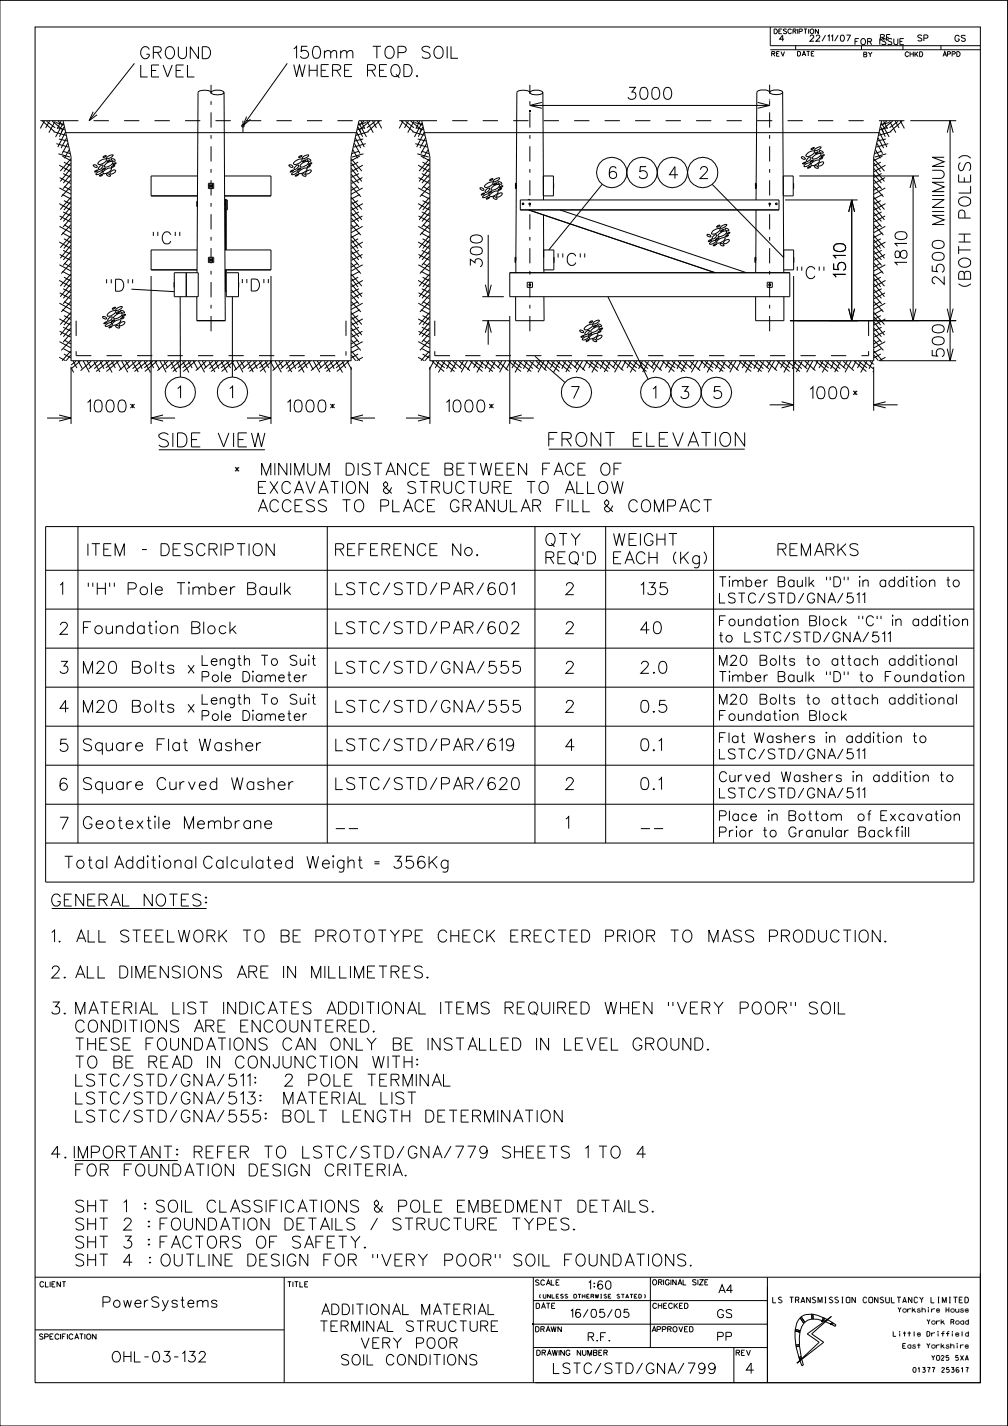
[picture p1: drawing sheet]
<svg xmlns="http://www.w3.org/2000/svg" width="210mm" height="297mm" viewBox="0 0 210 297" stroke-linecap="round" stroke-linejoin="round" font-family="sans-serif">
<g fill="none" stroke="#000" stroke-width=".21">
<path d="M0 .1h209.9v296.9h-209.9zM7.3 5.6h196.9v282.4h-196.9zM28 13.2l-9.4 11.9M44 19.3a2.2 2.2 0 0 0-2.7 0l-.3 37.5M44 19.1a2.42 2.42 0 0 1 2.7 .2 2.26 2.26 0 0 1-2.7 .1zM46.7 19.3l.2 40.2M59.8 13.2l-9.2 13M110.4 19.3a2.2 2.2 0 0 0-2.7 0l-.2 35M110.4 19.1a2.42 2.42 0 0 1 2.7 .2 2.26 2.26 0 0 1-2.7 .1zM113.1 19.3l.1 22.3M160.3 19.2a2.14 2.14 0 0 0-2.6 0l-.2 22.4M160.4 19.1a2.63 2.63 0 0 1 2.6 0l.1 .1a1.77 1.77 0 0 1-2.2 .4l-.5-.2z"/>
<path d="M160.5 10.4h43.7M160.5 5.6v3.9h43.7M163.1 19.2l.2 34.4-14.9-15.2M165.8 9.5v.9M179.5 9.5v.9M188.1 9.5v.9M196 9.5v.9M8.4 25.1h4.7l1.7 7.6v42.4h58.3v-42.4l1.7-7.6h4.7M8.8 25.2l2.6 2.2M9.3 25.2l-.9 1.5M9.7 25.3l1.8 1.3M10.3 25.2l-.8 1.5"/>
<path d="M10.9 25.2l2.2 1.9M11.1 27.4l2.6 .8M11.5 25.2l-1.3 2.4M11.6 25.5l1.7 .5M11.8 29.9l2.5 .7M11.9 26.6l1.6 .4M12.1 25.2l1 .9M12.2 32l2.4 .7M12.3 28.9l1.7 .5M12.3 34.4l2.5 1.4M12.4 39.1l2.4 1.4M12.4 37l2.3 1.2"/>
<path d="M12.7 25.2l-.8 1.6M13 32.5l1.8 1M13.1 31.5l1.5 .5M13.1 26.8l-.3 .7M13.1 36.1l1.7 .8M13.2 25.6l-1.6 2.9M13.3 26.4l-.9 2.1M13.3 33.8l1.5 .7M13.4 38.8l1.4 .9M13.6 27.5l-1.6 3.1M13.7 27.6h60.5M13.9 28.7l-1.2 2.2"/>
<path d="M14.1 29.8l-1.2 2.2M14.4 31.2l-1 1.8M14.7 34l-1.4 1.8M14.8 33.1l-2.2 2.5M14.8 35.1l-2.2 2.7M14.8 36.3l-1.6 1.8M14.8 37.5l-1.7 1.8M14.8 38.8l-2 2.2M19.4 23.3l-.8 1.8 1.6-1.2M19.5 34.3a.55 .55 0 0 1 .7 .5 .51 .51 0 0 1-.7-.5zM19.8 35.6l.6-.1-.4 .3h-.2zM20.1 36.1a1.46 1.46 0 0 1 1.3-.5 1.39 1.39 0 0 1-1.4 .7z"/>
<path d="M20.6 33.7l.8-.5 .7-.1a1.06 1.06 0 0 1-1.2 1.1h-.5zM20.7 34.8l.7-.4a.67 .67 0 0 1-.7 .9l-.2-.1zM20.7 36.6l.6-.3a.38 .38 0 0 1-.2 .3 .38 .38 0 0 1-.4 0zM21.3 35.3l.2-.2 .5-.1-.6 .4zM21.6 32.5l.4-.1a.42 .42 0 0 1-.6 .4zM21.7 35.6l1-.6 .5 .1a1.49 1.49 0 0 1-1.8 1zM22.2 34l.8-.4 .5 .1a1.54 1.54 0 0 1-1.8 1zM22.2 36.2h.1a.48 .48 0 0 1 .6 .5h-.1a.47 .47 0 0 1-.6-.5zM22.4 32.7a1 1 0 0 1 1.2-.3 1.16 1.16 0 0 1-1.4 .5zM22.4 33.5l.6-.2-.7 .4zM23 35.8a.66 .66 0 0 1 1.1-.2 .8 .8 0 0 1-1.2 .5zM23.2 33.1h.1a.4 .4 0 0 1 .5 0 .4 .4 0 0 1 .1 .5 .53 .53 0 0 1-.7-.5z"/>
<path d="M23.3 34.7l.6-.2-.3 .3-.4 .1zM23.6 34.1l.6-.2a.42 .42 0 0 1-.6 .4zM41.1 36.7h-9.6v4.1h9.6M43.4 38.2h1.1v1.1h-1.1zM43.7 38.2v1.1M44.3 38.2v1.1M46.8 36.7h9.7v4.1h-9.7M50.6 25.1v2.5M51.4 24.3l-.8 1.9 1.6-1.4M60.2 34.4a.55 .55 0 0 1 .8 .4 .64 .64 0 0 1-.8-.4zM60.5 35.7l.4-.3 .3 .1-.5 .3h-.2zM60.7 36.2a1.56 1.56 0 0 1 1.4-.6 1.39 1.39 0 0 1-1.4 .7z"/>
<path d="M61.4 33.7l.7-.5h.8a1.44 1.44 0 0 1-1.7 1zM61.5 34.8l.6-.4a.68 .68 0 0 1-.9 .8zM61.7 36.4l.5-.1-.2 .3-.5 .1zM62.1 35.2l.6-.2-.3 .3-.4 .1zM62.4 32.5l.5-.1-.2 .3-.5 .1zM62.4 35.6l1-.6 .6 .1a1.49 1.49 0 0 1-1.8 1zM62.7 34.2l1-.6 .6 .1a1.61 1.61 0 0 1-1.8 1zM63 36.2h.1a.48 .48 0 0 1 .6 .5 .55 .55 0 0 1-.7-.5zM63 33.6l.3-.2 .4-.1-.4 .4zM63.1 32.7a.93 .93 0 0 1 1.2-.3 1.09 1.09 0 0 1-1.4 .5zM63.9 35.7l.6-.3h.3a.72 .72 0 0 1-.9 .9l-.2-.2zM63.9 34.8l.3-.3h.5l-.3 .3z"/>
<path d="M64 33.1h.1a.4 .4 0 0 1 .5 0 .4 .4 0 0 1 0 .5 .53 .53 0 0 1-.6-.5zM64.4 34.1l.5-.2a.42 .42 0 0 1-.5 .4zM73.2 33.1l2.2 2.5M73.2 35.1l2.2 2.7M73.2 36.3l1.5 1.8M73.2 37.5l1.6 1.8M73.2 38.8l2 2.2M73.2 34l1.4 1.8M73.5 31.2l1 1.8M73.8 29.8l1.2 2.2M74 28.7l1.2 2.2M74.3 27.5l1.6 3.1"/>
<path d="M74.5 38.8l-1.4 .9M74.6 26.4l.9 2.1M74.6 33.8l-1.4 .7M74.7 25.6l1.7 2.9M74.8 26.8l.4 .7M74.8 36.1l-1.6 .8M74.8 31.5l-1.5 .5M75 32.5l-1.9 1M75.2 25.2l.8 1.6M75.5 37l-2.3 1.2M75.5 39.1l-2.4 1.4M75.6 34.4l-2.4 1.4"/>
<path d="M75.7 28.9l-1.8 .5M75.7 32l-2.4 .7M75.8 25.2l-1 .9M76 26.6l-1.6 .4M76.2 29.9l-2.5 .7M76.3 25.5l-1.7 .5M76.4 25.2l1.4 2.4M76.8 27.4l-2.6 .8M77.1 25.2l-2.3 1.9M77.6 25.2l.8 1.5M78.2 25.3l-1.8 1.3M78.7 25.2l.8 1.5"/>
<path d="M79.1 25.2l-2.5 2.2M83.2 25.1h4.7l1.7 7.6v42.4h92.4v-42.4l1.7-7.6h4.7M83.6 25.2l2.5 2.2M84 25.2l-.8 1.5M84.5 25.3l1.8 1.3M85.1 25.2l-.8 1.5M85.6 25.2l2.3 1.9M85.9 27.4l2.6 .8M86.3 25.2l-1.4 2.4M86.3 25.5l1.7 .5M86.5 29.9l2.5 .7M86.6 26.6l1.6 .4"/>
<path d="M86.9 25.2l1 .9M86.9 32l2.4 .7M87 28.9l1.8 .5M87.1 34.4l2.4 1.4M87.1 39.1l2.4 1.4M87.2 37l2.3 1.2M87.4 25.2l-.8 1.6M87.7 32.5l1.8 1M87.8 31.5l1.6 .5M87.9 26.8l-.4 .7M87.9 36.1l1.6 .8M87.9 25.6l-1.6 2.9"/>
<path d="M88 33.8l1.5 .7M88.1 26.4l-1 2.1M88.1 38.8l1.4 .9M88.4 27.5l-1.6 3.1M88.5 27.6h94.6M88.6 28.7l-1.1 2.2M88.9 29.8l-1.2 2.2M89.2 31.2l-1.1 1.8M89.5 33.1l-2.2 2.5M89.5 34l-1.4 1.8M89.5 35.1l-2.2 2.7M89.5 36.3l-1.6 1.8"/>
<path d="M89.5 37.5l-1.6 1.8M89.5 38.8l-2 2.2M100 39.2a.55 .55 0 0 1 .8 .4 .66 .66 0 0 1-.8-.4zM101.2 38.5l.7-.5h.8a1.49 1.49 0 0 1-1.8 .9zM101.2 39.6l.7-.5a.68 .68 0 0 1-.9 .9zM102.2 37.3l.5-.1-.6 .4-.1-.1zM102.5 39l1-.6 .6 .1a1.49 1.49 0 0 1-1.8 1zM102.9 37.5a.93 .93 0 0 1 1.2-.3 1.35 1.35 0 0 1-1.4 .6zM102.9 38.3l.6-.2-.6 .4zM103.8 37.8h.1a.4 .4 0 0 1 .5 .1 .4 .4 0 0 1 0 .5 .53 .53 0 0 1-.6-.6zM103.8 39.5l.4-.2h.3l-.5 .4zM104.2 38.9l.5-.2a.42 .42 0 0 1-.5 .4z"/>
<path d="M107.4 38.2h.2v1.1h-.2zM107.4 38.2v1.1M107.6 38.6v.2M110.4 22h49.9M112.9 21.3l-2.5 .7 2.5 .6M113.2 36.7h2.1v4.1h-2.1zM115.3 38.2v1.1M125.5 38.4l-11.2 13.7M157.4 38.2h.1v1.1h-.1zM157.4 38.2v1.1M157.5 38.6v.2M157.8 21.3l2.5 .7-2.5 .6"/>
<path d="M160.3 20.7v.2M163.2 36.7h2.1v4.1h-2.1zM165.3 38.2v1.1M166.5 36.7h25M167 32.7a.51 .51 0 0 1 .7 .5h-.1a.52 .52 0 0 1-.6-.5zM167.2 34.1l.1-.1a.33 .33 0 0 1 .3-.2 .33 .33 0 0 1 .3 .1l-.5 .3zM167.7 34.3a1 1 0 0 1 1.2-.3 1.35 1.35 0 0 1-1.4 .7zM168 32.2a1.55 1.55 0 0 1 1.7-.7 1.42 1.42 0 0 1-1.8 1zM168.3 34.9l.6-.3a.49 .49 0 0 1-.6 .4zM168.3 33l.6-.3a.7 .7 0 0 1-.9 .9v-.2zM168.9 33.6l.5-.2-.5 .4zM169 31l.7-.2-.6 .3z"/>
<path d="M169.1 33.9l.8-.5 .6-.1 .2 .1a1.54 1.54 0 0 1-1.8 1zM169.5 32.5l.7-.4 .8-.1a1.42 1.42 0 0 1-1.7 1zM169.7 34.6v-.1a.55 .55 0 0 1 .8 .5 .58 .58 0 0 1-.8-.4zM169.7 31.1a1.46 1.46 0 0 1 1.4-.5 1.38 1.38 0 0 1-1.4 .7zM169.8 32l.7-.3-.2 .2zM170.5 34.1a.67 .67 0 0 1 1.1-.2 .96 .96 0 0 1-1.2 .6zM170.7 31.4a.51 .51 0 0 1 .7 .5h-.1a.61 .61 0 0 1-.6-.5zM170.8 33.1l.6-.3-.4 .3-.3 .1zM171.1 32.5l.6-.3-.5 .4h-.2zM182.1 33.1l2.2 2.5M182.1 35.1l2.2 2.7M182.1 36.3l1.5 1.8"/>
<path d="M182.1 37.5l1.6 1.8M182.1 38.8l1.9 2.2M182.1 34l1.4 1.8M182.4 31.2l1 1.8M182.7 29.8l1.2 2.2M182.9 28.7l1.2 2.2M183.2 27.5l1.6 3.1M183.4 38.8l-1.4 .9M183.5 26.4l.9 2.1M183.5 33.8l-1.4 .7M183.6 25.6l1.6 2.9M183.7 26.8l.3 .7"/>
<path d="M183.7 36.1l-1.6 .8M183.7 31.5l-1.5 .5M183.8 32.5l-1.8 1M184.1 25.2l.8 1.6M184.4 37l-2.3 1.2M184.4 39.1l-2.4 1.4M184.5 34.4l-2.4 1.4M184.6 28.9l-1.8 .5M184.6 32l-2.4 .7M184.7 25.2l-1 .9M184.9 26.6l-1.6 .4M185.1 29.9l-2.5 .7"/>
<path d="M185.2 25.5l-1.7 .5M185.3 25.2l1.3 2.4M185.7 27.4l-2.6 .8M186 25.2l-2.3 1.9M186.5 25.2l.8 1.5M187.1 25.3l-1.8 1.3M187.6 25.2l.8 1.5M187.9 25.2l-2.5 2.2M189.6 39.1l.6-2.4 .6 2.4M189.6 25.1h9.6M190.2 36.7v30.1M194.2 35.5h1.8a.86 .86 0 0 1 .7 .8 .86 .86 0 0 1-.7 .9h-1.8"/>
<path d="M196.7 38h-2.5l2.5 .9-2.5 1h2.5M196.7 32.8h-2.5l2.5 .9-2.5 1h2.5M197.3 27.6l.6-2.5 .7 2.5M197.9 25.1v50M199.7 33a1.68 1.68 0 0 1 2.5 0M199.7 36.4v1.5h2.5v-1.5M200.1 33.9a.95 .95 0 0 0-.4 .9 .95 .95 0 0 0 .6 .7l.4-.2 .1-.3a1.26 1.26 0 0 1 .7-1.1h.4a1.16 1.16 0 0 1 0 1.6M200.9 36.9v1M202.2 38.8v1.4h-2.5M12.3 42.4l2.5 1.4M12.3 50.4l2.5 1.4M12.3 58.4l2.5 1.4"/>
<path d="M12.4 47.1l2.4 1.4M12.4 55.1l2.4 1.4M12.4 45l2.3 1.2M12.4 53l2.3 1.2M13 40.5l1.8 1M13 48.5l1.8 1M13 56.5l1.8 1M13.1 44.1l1.7 .8M13.1 52.1l1.7 .8M13.3 41.8l1.5 .7M13.3 49.7l1.5 .8M13.3 57.7l1.5 .8"/>
<path d="M13.4 46.8l1.4 .9M13.4 54.8l1.4 .9M14.7 42l-1.4 1.8M14.7 50l-1.4 1.8M14.7 58l-1.4 1.8M14.8 41.1l-2.2 2.5M14.8 43.1l-2.2 2.7M14.8 44.3l-1.6 1.8M14.8 45.4l-1.7 1.9M14.8 46.8l-2 2.2M14.8 49.1l-2.2 2.5M14.8 51.1l-2.2 2.7"/>
<path d="M14.8 52.3l-1.6 1.8M14.8 53.4l-1.7 1.9M14.8 54.8l-2 2.2M14.8 57.1l-2.2 2.5M14.8 59.1l-2.2 2.7M31.5 57.5v30.8M36.3 56.8h5v5h-5zM36.3 58.8v1M38.8 56.8v5M41 52.1h-9.5v4.1h9.5M41.1 41.9v1.1M41.2 41.9h-.2v1.1h.2"/>
<path d="M43.4 53.6h1.1v1.1h-1.1zM43.7 53.6v1.1M44.1 54.3h.1M44.1 54.2v.1M44.3 53.6v1.1M46.8 42.3v.3M46.8 41.6h.2M46.8 42.6h.1M46.8 43.6h.2M46.8 43.4h.2M46.8 41.9h.2M46.8 42.6v.1"/>
<path d="M46.8 52.1h9.7v4.1h-9.6M46.9 57h.1M46.9 59.5v7.3M46.9 59.5h.1M47 42.3v.3M47 42.7v.4zM47 58.7v.3zM47 59.5v-.4v.4M47 52.1v-10.6h.1v10.6M47 56.2v4.5h.1M47 43.5h.1M47 43.1h.1"/>
<path d="M47 59h.1M47.1 56.2v5.6h2.6v-5h-2.6M47.1 41.6h.3v2.1h-.3M49.7 58.8v1M56.5 57.5v30.8M73.2 41.1l2.2 2.5M73.2 43.1l2.2 2.7M73.2 44.3l1.5 1.8M73.2 45.4l1.6 1.9M73.2 46.8l2 2.2M73.2 49.1l2.2 2.5M73.2 51.1l2.2 2.7"/>
<path d="M73.2 52.3l1.5 1.8M73.2 53.4l1.6 1.9M73.2 54.8l2 2.2M73.2 57.1l2.2 2.5M73.2 59.1l2.2 2.7M73.2 42l1.4 1.8M73.2 50l1.4 1.8M73.2 58l1.4 1.8M74.5 46.8l-1.4 .9M74.5 54.8l-1.4 .9M74.6 41.8l-1.4 .7M74.6 49.7l-1.4 .8"/>
<path d="M74.6 57.7l-1.4 .8M74.8 44.1l-1.6 .8M74.8 52.1l-1.6 .8M75 40.5l-1.9 1M75 48.5l-1.9 1M75 56.5l-1.9 1M75.5 45l-2.3 1.2M75.5 53l-2.3 1.2M75.5 47.1l-2.4 1.4M75.5 55.1l-2.4 1.4M75.6 42.4l-2.4 1.4M75.6 50.4l-2.4 1.4"/>
<path d="M75.6 58.4l-2.4 1.4M87.1 42.4l2.4 1.4M87.1 50.4l2.4 1.4M87.1 58.4l2.4 1.4M87.1 47.1l2.4 1.4M87.1 55.1l2.4 1.4M87.2 45l2.3 1.2M87.2 53l2.3 1.2M87.7 40.5l1.8 1M87.7 48.5l1.8 1M87.7 56.5l1.8 1M87.9 44.1l1.6 .8"/>
<path d="M87.9 52.1l1.6 .8M88 41.8l1.5 .7M88 49.7l1.5 .8M88 57.7l1.5 .8M88.1 46.8l1.4 .9M88.1 54.8l1.4 .9M89.5 41.1l-2.2 2.5M89.5 42l-1.4 1.8M89.5 43.1l-2.2 2.7M89.5 44.3l-1.6 1.8M89.5 45.4l-1.6 1.9M89.5 46.8l-2 2.2"/>
<path d="M89.5 49.1l-2.2 2.5M89.5 50l-1.4 1.8M89.5 51.1l-2.2 2.7M89.5 52.3l-1.6 1.8M89.5 53.4l-1.6 1.9M89.5 54.8l-2 2.2M89.5 57.1l-2.2 2.5M89.5 58l-1.4 1.8M89.5 59.1l-2.2 2.7M98 55.3v-1.3l1 .7a.8 .8 0 0 1 .9-.8 .8 .8 0 0 1 .6 1.1l-.1 .3-.4 .3M98.1 51.8a1.98 1.98 0 0 1 2.3 0 .8 .8 0 0 1-.4 1.1 2.08 2.08 0 0 1-1.9-.2l-.1-.3zM98.1 49.3a1.8 1.8 0 0 1 2.3 0 .8 .8 0 0 1-.4 1.2 1.94 1.94 0 0 1-1.9-.3l-.1-.3z"/>
<path d="M100.4 40.4l.5-.2-.2 .3-.4 .1zM100.5 41a1.56 1.56 0 0 1 1.4-.6 1.39 1.39 0 0 1-1.4 .7zM101.1 59.3l.6 2.5 .6-2.5M101.4 41.3l.6-.2-.4 .3-.3 .1zM101.7 48.9v12.9M101.8 40.1l.7-.3-.3 .3-.4 .1zM102 40.5a1.55 1.55 0 0 1 1.7-.6 1.42 1.42 0 0 1-1.7 .9zM102.8 41h.1a.48 .48 0 0 1 .6 .5 .51 .51 0 0 1-.7-.5zM103.6 40.6a.62 .62 0 0 1 1-.2 .94 .94 0 0 1-1.1 .6zM106.2 56.8h58.3v5h-58.3zM107.4 53.6v1.1M107.5 54.7h-.2v-1.1h.2v3.2"/>
<path d="M108.4 41.6h53.9v2.1h-53.9zM109.8 58.8h1.1v1h-1.1zM110.1 41.6v-.1l.4 .1M110.1 43.7l38.9 13.1M113.2 44.8l.1 8.8M113.3 52.1h2.1v4.1h-2.1zM113.3 56.2v.6M115.4 53.6v1.1M116.7 43.7l38.8 13.1M147.3 48.8a.56 .56 0 0 1 .8 .5l-.1 .1a.48 .48 0 0 1-.7-.6zM147.6 50.2l.6-.3-.3 .4h-.3zM148 50.5a.85 .85 0 0 1 1.2-.3 1.16 1.16 0 0 1-1.4 .5z"/>
<path d="M148.4 48.2l.8-.5 .5-.1 .3 .1a1.54 1.54 0 0 1-1.8 1zM148.7 49.1l.5-.2a.64 .64 0 0 1-.6 .9l-.3-.1zM148.7 51l.6-.2-.4 .4h-.3zM149.1 49.8l.7-.3-.5 .4h-.2zM149.4 47.1l.6-.2-.5 .4h-.2zM149.5 50.1l1-.6 .6 .1a1.61 1.61 0 0 1-1.8 1zM149.6 48.9a1.58 1.58 0 0 1 1.8-.7 1.49 1.49 0 0 1-1.8 1zM150 47.4a1.56 1.56 0 0 1 1.4-.6 1.39 1.39 0 0 1-1.4 .7zM150.1 50.7a.51 .51 0 0 1 .7 .5h-.1a.52 .52 0 0 1-.6-.5zM150.1 48.1l.7-.3-.5 .4zM150.9 50.3a.72 .72 0 0 1 1.1-.2 1.01 1.01 0 0 1-1.2 .6zM151 47.6a.42 .42 0 0 1 .6 0 .42 .42 0 0 1 .1 .5 .54 .54 0 0 1-.7-.5z"/>
<path d="M151.1 49.2l.6-.2-.5 .4h-.2zM151.5 48.5l.5-.1-.6 .4zM157.3 53.6h.2v1.1h-.2zM157.3 53.6v1.1M157.5 54.7l-.1 2.1M157.5 43.7v10.6M159.8 58.8h1.1v1h-1.1zM163.3 52.1h2v4.1h-2zM163.3 56.2v.6M163.6 41.6h15.1M165.3 57.5v28M165.3 53.6v1.1"/>
<path d="M173.7 54.9v1.2l1.1 .1a.87 .87 0 0 1 0-1.3 .87 .87 0 0 1 1.3 .1 .87 .87 0 0 1-.4 1.3M173.8 51.1a1.82 1.82 0 0 1 2.2 0 .77 .77 0 0 1-.3 1.2 2.12 2.12 0 0 1-1.9-.2l-.1-.4zM176.2 57.1h-2.5l.5 .6M176.2 53.2h-2.5l.5 .6M176.8 44.1l.6-2.5 .6 2.5M177.4 41.6v25.2M182.1 41.1l2.2 2.5M182.1 43.1l2.2 2.7M182.1 44.3l1.5 1.8M182.1 45.4l1.6 1.9M182.1 46.8l1.9 2.2M182.1 49.1l2.2 2.5"/>
<path d="M182.1 51.1l2.2 2.7M182.1 52.3l1.5 1.8M182.1 53.4l1.6 1.9M182.1 54.8l1.9 2.2M182.1 57.1l2.2 2.5M182.1 59.1l2.2 2.7M182.1 42l1.4 1.8M182.1 50l1.4 1.8M182.1 58l1.4 1.8M183.4 46.8l-1.4 .9M183.4 54.8l-1.4 .9M183.5 41.8l-1.4 .7"/>
<path d="M183.5 49.7l-1.4 .8M183.5 57.7l-1.4 .8M183.7 44.1l-1.6 .8M183.7 52.1l-1.6 .8M183.8 40.5l-1.8 1M183.8 48.5l-1.8 1M183.8 56.5l-1.8 1M184.4 45l-2.3 1.2M184.4 53l-2.3 1.2M184.4 47.1l-2.4 1.4M184.4 55.1l-2.4 1.4M184.5 42.4l-2.4 1.4"/>
<path d="M184.5 50.4l-2.4 1.4M184.5 58.4l-2.4 1.4M186.6 52.4a.91 .91 0 0 0 .2 1.3h.3a1.16 1.16 0 0 0 .5-1.2 .68 .68 0 0 1 .8-.4 .68 .68 0 0 1 .6 .6l-.2 .9a.74 .74 0 0 1-.8 .2 .74 .74 0 0 1-.4-.7l-.2-.5a.52 .52 0 0 0-.8-.2zM186.6 48.6a1.82 1.82 0 0 1 2.2 0 .77 .77 0 0 1-.3 1.2 2.12 2.12 0 0 1-1.9-.2l-.1-.4zM189 54.6h-2.5l.5 .6M189 50.7h-2.5l.5 .6M194.2 55.3v1.2l1.1 .1a.9 .9 0 0 1 0-1.4 .9 .9 0 0 1 1.3 .2 .9 .9 0 0 1-.4 1.3M194.2 41.6h2.5l-2.5 1.6h2.5M194.2 44.1h2.5M194.2 40.7h2.5M194.3 52.9a1.8 1.8 0 0 1 2.3 0 .8 .8 0 0 1-.4 1.2 2.28 2.28 0 0 1-1.9-.2l-.1-.4zM194.3 50.5a1.8 1.8 0 0 1 2.3 0 .8 .8 0 0 1-.4 1.1 1.94 1.94 0 0 1-1.9-.2l-.1-.4z"/>
<path d="M196.7 57.6v1.6l-1.5-1.4a.56 .56 0 0 0-.6-.1 .56 .56 0 0 0-.4 .5l.1 .7 .5 .2M196.7 44.9h-2.5l2.5 .9-2.5 1h2.5M199.7 59.1a1.68 1.68 0 0 0 2.5 0M199.7 52.1h2.5M199.7 51.3v1.6M199.7 50.4h2.5M199.7 48.8h2.5M199.8 54.2a1.44 1.44 0 0 1 2.4 .3 1.27 1.27 0 0 1-.7 1.1 1.27 1.27 0 0 1-1.4-.2 .8 .8 0 0 1-.3-1.2zM199.8 41.5a1.44 1.44 0 0 1 2.4 .2v.5a1.41 1.41 0 0 1-2.5 0zM200.9 57.1l-.1-.4a.59 .59 0 0 0-1 0l-.1 1.5h2.5l-.1-1.5a.7 .7 0 0 0-.7-.2 .7 .7 0 0 0-.5 .6v1.1M200.9 48.8v1.6M201 45.4v-1a.67 .67 0 0 0-.4-.6 .67 .67 0 0 0-.8 .2l-.1 1.4h2.5"/>
<path d="M12.3 66.4l2.5 1.3M12.3 74.4l1.4 .7M12.4 63.2l2.4 1.3M12.4 71.2l2.4 1.3M12.4 61l2.3 1.2M12.4 69l2.3 1.2M13 64.5l1.8 1M13.1 60.1l1.7 .8M13.1 68.1l1.7 .9M13.2 72.6l1.6 .9M13.3 65.7l1.5 .8M13.3 73.7l1.5 .8"/>
<path d="M13.4 62.8l1.4 .9M13.4 70.8l1.4 .9M14.7 66l-1.4 1.7M14.7 74l-.9 1.1M14.8 60.3l-1.6 1.8M14.8 61.4l-1.7 1.9M14.8 62.8l-2 2.2M14.8 65.1l-2.2 2.5M14.8 67.1l-2.2 2.7M14.8 68.3l-1.6 1.8M14.8 69.4l-1.7 1.9M14.8 70.8l-2 2.2"/>
<path d="M14.8 73.1l-1.9 2M14.8 75.1h-.1M14.8 76.4v11.9M14.8 76.6l.6 1M15.2 75.2l.8 1.5M15.8 75.3l-1 .7M16.3 75.2l.8 1.5M16.7 75.2l-1.9 1.6M17.3 75.2l1.3 2.3M18.1 75.2l.9 1.4M19 75.2l-2.2 2M19.5 75.3l1.3 2.2"/>
<path d="M20.3 75.2l-1.8 1.6M20.9 75.2l.8 1.6M21.4 65.9h.1a.48 .48 0 0 1 .6 .5l-.1 .1a.44 .44 0 0 1-.6-.6zM21.4 75.2l-1.8 1.6M21.6 67.3l.4-.3h.3l-.3 .3zM22 75.2l1.4 2.4M22.1 67.6a.79 .79 0 0 1 1.2-.3 1.09 1.09 0 0 1-1.4 .5zM22.5 65.3l1.1-.6 .5 .1a1.61 1.61 0 0 1-1.8 1zM22.6 66.4l.7-.4a.71 .71 0 0 1-.9 .8zM22.7 75.2l-2.7 2.2M22.8 68.1l.6-.2-.6 .4zM23.2 66.9l.7-.3-.4 .4h-.3z"/>
<path d="M23.2 75.2l.8 1.5M23.4 64.3l.6-.3a.42 .42 0 0 1-.5 .4zM23.6 67.2l1-.6 .5 .1a1.52 1.52 0 0 1-1.7 1zM23.7 66a1.55 1.55 0 0 1 1.7-.7 1.42 1.42 0 0 1-1.7 1zM23.8 75.3l-1.8 1.3M24.2 64.4a1.46 1.46 0 0 1 1.3-.5 1.29 1.29 0 0 1-1.4 .7zM24.2 67.8a.51 .51 0 0 1 .7 .5h-.1a.48 .48 0 0 1-.6-.5zM24.2 65.2l.7-.3-.3 .3zM24.3 75.2l1 1.8M24.7 75.2l-2.5 2.2M25 67.4a.67 .67 0 0 1 1-.2 .96 .96 0 0 1-1.2 .6zM25.1 64.7a.55 .55 0 0 1 .8 .5h-.1a.62 .62 0 0 1-.7-.5z"/>
<path d="M25.2 66.3l.6-.2-.2 .3-.5 .1zM25.3 75.2l1.3 2.3M25.5 65.8l.6-.3-.3 .4h-.3zM26.1 75.2l.9 1.4M27 75.2l-2.2 2M27.4 60.2l8.9 .5M27.5 75.3l1.3 2.2M28.3 75.2l-1.8 1.6M28.9 75.2l.7 1.6M29.4 75.2l-1.8 1.6M30 75.2l1.4 2.4M30.7 75.2l-2.7 2.2"/>
<path d="M31.2 75.2l.8 1.5M31.8 75.3l-1.8 1.3M32.3 75.2l1 1.8M32.7 75.2l-2.5 2.2M33.3 75.2l1.3 2.3M34.1 75.2l.9 1.4M35 75.2l-2.2 2M35.5 75.3l1.3 2.2M36.3 75.2l-1.8 1.6M36.8 75.2l.8 1.6M37.4 75.2l-1.8 1.6M37.5 61.8l.1 16.7"/>
<path d="M38 75.2l1.4 2.4M38.7 75.2l-2.7 2.2M39.2 75.2l.8 1.5M39.8 75.3l-1.8 1.3M40.3 75.2l1 1.8M40.7 75.2l-2.5 2.2M41 66.8h5.9M41 61.8v5M41.3 75.2l1.3 2.3M42.1 75.2l.9 1.4M43 75.2l-2.2 2M43.5 75.3l1.3 2.2"/>
<path d="M44.3 75.2l-1.8 1.6M44.8 75.2l.8 1.6M45.5 75.2l-1.9 1.6M46 75.2l1.4 2.4M46.7 75.2l-2.7 2.2M47.2 75.2l.8 1.5M47.8 75.3l-1.8 1.3M48.3 75.2l1 1.8M48.4 61.8v16.7M48.7 75.2l-2.5 2.2M49.3 75.2l1.3 2.3M50.1 75.2l.9 1.4"/>
<path d="M51 75.2l-2.2 2M51.5 75.3l1.3 2.2M52.4 75.2l-1.9 1.6M52.8 75.2l.8 1.6M53.5 75.2l-1.9 1.6M54 75.2l1.4 2.4M54.7 75.2l-2.7 2.2M55.2 75.2l.8 1.5M55.8 75.3l-1.8 1.3M56.3 75.2l1 1.8M56.7 75.2l-2.5 2.2M57.3 75.2l1.3 2.3"/>
<path d="M58.1 75.2l.9 1.4M59 75.2l-2.2 2M59.5 75.3l1.3 2.2M60.4 75.2l-1.9 1.6M60.8 75.2l.8 1.6M61.5 75.2l-1.9 1.6M62 75.2l1.4 2.4M62.7 75.2l-2.7 2.2M63.2 75.2l.8 1.5M63.8 75.3l-1.8 1.3M64.3 75.2l1 1.8M64.7 75.2l-2.5 2.2"/>
<path d="M65.3 75.2l1.3 2.3M66.1 75.2l.9 1.4M67 75.2l-2.2 2M67.5 75.3l1.3 2.2M68.4 75.2l-1.9 1.6M68.8 75.2l.8 1.6M69.5 75.2l-1.9 1.6M70 75.2l1.4 2.4M70.7 75.2l-2.7 2.2M71.2 75.2l.8 1.5M71.8 75.3l-1.8 1.3M72.3 75.2l1 1.8"/>
<path d="M72.7 75.2l-2.5 2.2M73.1 76.4v11.9M73.2 60.3l1.5 1.8M73.2 61.4l1.6 1.9M73.2 62.8l2 2.2M73.2 65.1l2.2 2.5M73.2 67.1l2.2 2.7M73.2 68.3l1.5 1.8M73.2 69.4l1.6 1.9M73.2 70.8l2 2.2M73.2 73.1l1.8 2M73.2 75.1h.1"/>
<path d="M73.2 66l1.4 1.7M73.2 74l.9 1.1M74.5 62.8l-1.4 .9M74.5 70.8l-1.4 .9M74.6 65.7l-1.4 .8M74.6 73.7l-1.4 .8M74.7 72.6l-1.6 .9M74.8 60.1l-1.6 .8M74.8 68.1l-1.6 .9M75 64.5l-1.9 1M75.5 61l-2.3 1.2M75.5 69l-2.3 1.2"/>
<path d="M75.5 63.2l-2.4 1.3M75.5 71.2l-2.4 1.3M75.6 66.4l-2.4 1.3M75.6 74.4l-1.3 .7M87.1 66.4l2.4 1.3M87.1 74.4l1.3 .7M87.1 63.2l2.4 1.3M87.1 71.2l2.4 1.3M87.2 61l2.3 1.2M87.2 69l2.3 1.2M87.7 64.5l1.8 1M87.9 60.1l1.6 .8"/>
<path d="M87.9 68.1l1.6 .9M88 72.6l1.5 .9M88 65.7l1.5 .8M88 73.7l1.5 .8M88.1 62.8l1.4 .9M88.1 70.8l1.4 .9M89.5 60.3l-1.6 1.8M89.5 61.4l-1.6 1.9M89.5 62.8l-2 2.2M89.5 65.1l-2.2 2.5M89.5 66l-1.4 1.7M89.5 67.1l-2.2 2.7"/>
<path d="M89.5 68.3l-1.6 1.8M89.5 69.4l-1.6 1.9M89.5 70.8l-2 2.2M89.5 73.1l-1.8 2M89.5 74l-1 1.1M89.5 75.1h-.1M89.6 76.4v11.9M90 75.2l2.5 2.2M90.4 75.2l-1 1.8M90.9 75.3l1.8 1.3M91.5 75.2l-.8 1.5M92 75.2l2.7 2.2"/>
<path d="M92.7 75.2l-1.4 2.4M93.2 75.2l1.9 1.6M93.8 75.2l-.8 1.6M94.3 75.2l1.9 1.6M95.1 75.3l-1.2 2.2M95.7 75.2l2.2 2M96.5 75.2l-.8 1.4M97.4 75.2l-1.3 2.3M98 75.2l2.5 2.2M98.4 75.2l-1 1.8M98.9 75.3l1.8 1.3M99.5 75.2l-.8 1.5"/>
<path d="M100 75.2l2.7 2.2M100.5 61.8h4.5M100.5 66.8h5.7M100.7 75.2l-1.4 2.4M101.1 69.3l.6-2.5 .6 2.5M101.2 75.2l1.9 1.6M101.7 66.8v5M101.8 75.2l-.8 1.6M102.3 75.2l1.9 1.6M103.2 75.3l-1.3 2.2M103.7 75.2l2.2 2M104.5 75.2l-.8 1.4"/>
<path d="M105.4 75.2l-1.3 2.3M106 75.2l2.5 2.2M106.2 65.8v22.5M106.4 75.2l-1 1.8M106.9 75.3l1.8 1.3M107.4 61.8v5h6l-.1-5M107.5 75.2l-.8 1.5M108 75.2l2.7 2.2M108.7 75.2l-1.4 2.4M109.2 75.2l1.8 1.6M109.8 75.2l-.8 1.6M110.3 75.2l1.9 1.6"/>
<path d="M111.2 75.3l-1.3 2.2M111.4 74.2l6.3 5.5M111.7 75.2l2.2 2M112.5 75.2l-.8 1.4M113.4 75.2l-1.3 2.3M114 75.2l2.5 2.2M114.4 75.2l-1 1.8M114.9 75.3l1.8 1.3M115.5 75.2l-.8 1.5M116 75.2l2.7 2.2M116.7 75.2l-1.4 2.4M117.2 75.2l1.8 1.6"/>
<path d="M117.8 75.2l-.8 1.6M118.3 75.2l1.9 1.6M119.1 75.3l-1.2 2.2M119.7 75.2l2.2 2M120.5 75.2l-.8 1.4M120.8 68.8l.1-.1a.48 .48 0 0 1 .6 .5h-.4zM121 70.2l.7-.4-.3 .4zM121.4 70.6a1.55 1.55 0 0 1 1.3-.5 1.07 1.07 0 0 1-1.4 .6zM121.4 75.2l-1.4 2.3M121.9 68.1l1.1-.5h.5a1.61 1.61 0 0 1-1.8 1zM122 75.2l2.5 2.2M122.1 69.1l.6-.3a.64 .64 0 0 1-.7 .9h-.1l-.1-.2z"/>
<path d="M122.1 71l.7-.2-.6 .4zM122.4 75.2l-1 1.8M122.6 69.7l.7-.2-.4 .3h-.3zM122.8 67.1l.6-.3a.45 .45 0 0 1-.6 .4zM122.9 75.3l1.8 1.3M123 70l1-.5h.5a1.54 1.54 0 0 1-1.7 1zM123.3 68.7l1-.6h.5a1.42 1.42 0 0 1-1.7 1zM123.4 75.2l-.7 1.5M123.5 70.7l.1-.1a.55 .55 0 0 1 .7 .6h-.1a.54 .54 0 0 1-.7-.5zM123.7 67.1a.85 .85 0 0 1 1.2-.3 1.42 1.42 0 0 1-1.4 .6zM123.7 67.9l.6-.1-.5 .3h-.2zM124 75.2l2.7 2.2"/>
<path d="M124.4 70.2a.67 .67 0 0 1 1-.2 .96 .96 0 0 1-1.2 .6zM124.5 67.5a.57 .57 0 0 1 .8 .5h-.1a.54 .54 0 0 1-.7-.5zM124.6 69.2l.6-.3-.2 .3-.5 .1zM124.7 75.2l-1.4 2.4M125 68.5l.5-.1-.3 .3h-.3zM125.2 75.2l1.8 1.6M125.8 75.2l-.8 1.6M126.3 75.2l1.9 1.6M126.6 61.8l8.4 17.2M127.1 75.3l-1.2 2.2M127.7 75.2l2.2 2M128.6 75.2l-.9 1.4"/>
<path d="M129.4 75.2l-1.4 2.3M130 75.2l2.5 2.2M130.4 75.2l-1 1.8M130.9 75.3l1.8 1.3M131.4 75.2l-.8 1.5M132 75.2l2.7 2.2M132.7 75.2l-1.4 2.4M133.2 75.2l1.8 1.6M133.8 75.2l-.8 1.6M134.3 75.2l1.9 1.6M135.1 75.3l-1.2 2.2M135.7 75.2l2.2 2"/>
<path d="M136.6 75.2l-.9 1.4M137.4 75.2l-1.4 2.3M138 75.2l2.5 2.2M138.4 75.2l-1 1.8M138.9 75.3l1.8 1.3M139.4 75.2l-.8 1.5M140 75.2l2.7 2.2M140.7 75.2l-1.4 2.4M141.2 75.2l1.8 1.6M141.8 75.2l-.8 1.6M142.3 75.2l1.9 1.6M143.1 75.3l-1.2 2.2"/>
<path d="M143.7 75.2l2.2 2M144.6 75.2l-.9 1.4M145.4 75.2l-1.4 2.3M146 75.2l2.5 2.2M146.4 75.2l-1 1.8M146.9 75.3l1.7 1.3M147.4 75.2l-.8 1.5M148 75.2l2.7 2.2M148.6 75.2l-1.3 2.4M149.2 75.2l1.8 1.6M149.8 75.2l-.8 1.6M150.3 75.2l1.9 1.6"/>
<path d="M151.1 75.3l-1.2 2.2M151.7 75.2l2.2 2M152.6 75.2l-.9 1.4M153.3 75.2l-1.3 2.3M154 75.2l2.5 2.2M154.4 75.2l-1 1.8M154.8 75.3l1.8 1.3M155.4 75.2l-.8 1.5M156 75.2l2.7 2.2M156.6 75.2l-1.3 2.4M157.2 75.2l1.8 1.6M157.4 61.8v5h5.9v-5"/>
<path d="M157.8 75.2l-.8 1.6M158.3 75.2l1.9 1.6M159.1 75.3l-1.2 2.2M159.7 75.2l2.2 2M160.6 75.2l-.9 1.4M161.3 75.2l-1.3 2.3M162 75.2l2.5 2.2M162.4 75.2l-1 1.8M162.8 75.3l1.8 1.3M163.4 75.2l-.8 1.5M164 75.2l2.7 2.2M164.6 66.8h34.6"/>
<path d="M164.6 75.2l-1.3 2.4M165.2 75.2l1.8 1.6M165.8 75.2l-.8 1.6M166.3 75.2l1.9 1.6M167.1 75.3l-1.2 2.2M167.7 75.2l2.2 2M168.5 75.2l-.8 1.4M169.3 75.2l-1.3 2.3M170 75.2l2.5 2.2M170.4 75.2l-1 1.8M170.8 75.3l1.8 1.3M171.4 75.2l-.8 1.5"/>
<path d="M171.9 75.2l2.8 2.2M172.6 75.2l-1.3 2.4M173.2 75.2l1.8 1.6M173.8 75.2l-.8 1.6M174.3 75.2l1.9 1.6M175.1 75.3l-1.2 2.2M175.7 75.2l2.2 2M176.5 75.2l-.8 1.4M176.8 64.3l.6 2.5 .6-2.5M177.3 75.2l-1.3 2.3M178 75.2l2.5 2.2M178.4 75.2l-.9 1.5"/>
<path d="M178.8 75.3l1.8 1.3M179.4 75.2l-.8 1.5M179.9 75.2l2.1 1.7M180.6 75.2l-1.3 2.4M181.2 75.2l.8 .7M181.8 75.2l-.8 1.6M182 77.2l-.2 .3M182 76.4v9.1M182.1 60.3l1.5 1.8M182.1 61.4l1.6 1.9M182.1 62.8l1.9 2.2M182.1 65.1l2.2 2.5"/>
<path d="M182.1 67.1l2.2 2.7M182.1 68.3l1.5 1.8M182.1 69.4l1.6 1.9M182.1 70.8l1.9 2.2M182.1 73.1l1.7 2M182.1 75.1h.1M182.1 66l1.4 1.7M182.1 74l.9 1.1M183.2 75.1h16M183.4 62.8l-1.4 .9M183.4 70.8l-1.4 .9M183.5 65.7l-1.4 .8"/>
<path d="M183.5 73.7l-1.4 .8M183.6 72.6l-1.6 .9M183.7 60.1l-1.6 .8M183.7 68.1l-1.6 .9M183.8 64.5l-1.8 1M184.4 61l-2.3 1.2M184.4 69l-2.3 1.2M184.4 63.2l-2.4 1.3M184.4 71.2l-2.4 1.3M184.5 66.4l-2.4 1.3M184.5 74.4l-1.3 .7M189.6 64.3l.6 2.5 .6-2.5"/>
<path d="M194.2 72.9v1.2l1.1 .1a.88 .88 0 0 1 0-1.4 .88 .88 0 0 1 1.3 .2 .88 .88 0 0 1-.4 1.3M194.3 70.5a1.8 1.8 0 0 1 2.3 0 .8 .8 0 0 1-.4 1.2 1.94 1.94 0 0 1-1.9-.3l-.1-.3zM194.3 68a1.8 1.8 0 0 1 2.3 0 .8 .8 0 0 1-.4 1.2 2.08 2.08 0 0 1-1.9-.2l-.1-.4zM197.3 64.3l.6 2.5 .7-2.5M197.3 72.6l.6 2.5 .7-2.5M197.3 69.3l.6-2.5 .7 2.5M9.8 87.1h5M12.3 86.4l2.5 .7-2.5 .6M31.5 87.1h5M33.1 93.7h22.1M34 86.4l-2.5 .7 2.5 .6M51.5 87.1h5"/>
<path d="M54 86.4l2.5 .7-2.5 .6M73.1 87.1h5M75.6 86.4l-2.5 .7 2.5 .6M84.6 87.1h5M87.1 86.4l2.5 .7-2.5 .6M106.2 87.1h5M108.7 86.4l-2.5 .7 2.5 .6M114.3 93.5h40.8M160.3 84.3h5M162.8 83.7l2.5 .6-2.5 .7M182 84.3h5M184.5 83.7l-2.5 .6 2.5 .7"/>
<path d="M9.5 109.7h193.4v74h-193.4zM9.5 118.8h193.4M16.2 109.7v65.9M68.2 109.7v65.9M111.4 109.7v65.9M126.2 109.7v65.9M148.7 109.7v65.9M9.5 126.9h193.4M9.5 135h193.4M32.5 129.4v.2l-.1-.1zM39.4 121.2l.1 .2-.1 .1zM52.7 139.8v.2z"/>
<path d="M64.2 136.5h.2l-.1 .1zM152 120v.2zM152 139.8v.2zM162.4 128.3l.1-.2 .1 .2zM179.1 120v.2zM186 128.1v.2zM188.9 120l.1 .1-.1 .1zM190.9 136.4v.2zM191 120l.1 .1-.1 .1zM192.9 136.4v.2zM195.8 128.1l.1 .2h-.1zM196.9 139.9h.2l-.1 .1z"/>
<path d="M197.9 128.1v.2zM9.5 143.1h193.4M9.5 151.2h193.4M9.5 159.4h193.4M52.7 147.9v.2zM64.2 144.6h.2l-.1 .1zM162.4 148h.2l-.1 .1zM172 152.6h.2zM182 152.5l.1 .1-.1 .1zM184 152.6h.1zM190.9 144.5v.2zM192.9 144.5v.2z"/>
<path d="M9.5 167.5h193.4M9.5 175.6h193.4M13.9 162.5a.7 .7 0 0 0-1-.3 2.06 2.06 0 0 0 0 2.3 .77 .77 0 0 0 1.1-.3 .77 .77 0 0 0-.5-1.1 .77 .77 0 0 0-1 .7M30.8 178.2l.1 .1-.1 .2-.2-.2zM32.3 170l.1 .1-.1 .1-.1-.1zM33.2 178.2l.1 .1-.1 .2zM69.4 178.2l.1 .1-.1 .2-.1-.2zM153.4 172.1v.2l-.1-.1zM160 168.9h.3zM177.7 160.7h.2zM187.5 160.7h.2zM187.8 172.2l.1-.1 .1 .1z"/>
<path d="M189.6 160.7h.2zM196 168.9h.2zM10.8 189.2h32.2M51.5 231.2h-1.1l-.2 1.1a.9 .9 0 0 1 1.4 0 .9 .9 0 0 1-.2 1.3 .9 .9 0 0 1-1.3-.4M51.8 227.4h1.3l-.7 1a.8 .8 0 0 1 .8 .9 .8 .8 0 0 1-1.1 .6l-.5-.2-.1-.2M53.2 224.3v.3l-.1-.2zM53.2 225.3v.3l-.1-.1zM15.5 241.7h21.5M7.3 277h51.9M7.3 266h196.9M59.2 266v21.9M111.1 275.8h48.8"/>
<path d="M111.1 270.9h48.8M111.1 266v22M135.5 266v14.7M159.9 266v22M165.6 277.2l.2 3M165.6 277.2l1.1 .2M165.6 277.2h.1M165.7 276.9l-.1 .3M165.7 276.9h.1M165.7 276.9l1 .2M166.7 277.4l-.1 2.7M166.7 277.4h.1"/>
<path d="M166.7 274.5l-.7 1-.3 1.4M166.7 274.5l.8 1.1M166.7 274.5h.1M166.7 277.1h.1M166.7 277.1v.3M166.9 274.3l-.2 .2M166.9 274.3h.1M166.9 274.3l.8 1.1M167.5 275.6l-.8 1.5M167.5 275.6h.1M167.7 275.4l-.2 .2M168.2 277.8l5-3.6-4.1 3.6 2.5 1.8-5.6 4.3 4.7-4.3z"/>
<path d="M169.1 273.7l-1.2 .1-1 .5M169.1 273.7v1M169.1 273.7h.3M169.1 274.7l-.8 .2-.6 .5M169.1 274.7h.3M169.4 273.7l2.1 .7M169.4 273.7v1M169.4 274.7l.9 .1 1 .3M171.3 275.1h.1M171.3 275.1l.3 .1M171.5 274.4l-.2 .7M171.5 274.4l.2 .1"/>
<path d="M171.6 275.2h.1M171.7 274.5l-.1 .7M171.7 274.5h.1M171.7 274.5l.6 .3-.5 .4h-.2M173.2 275.8h.1M173.2 275.8l.2 .1M173.3 275.4l-.9-.5-.4 .4 1.2 .5M173.3 275.4h.1M173.3 275.4l-.1 .4M173.3 275.4l.3 .2M173.4 275.9h.1M173.4 275.9l.6 .4"/>
<path d="M173.6 275.6h.1M173.6 275.6l-.2 .3M173.6 275.6l.5 .3M174 276.3h.1M174.1 275.9h.1M174.1 275.9l-.1 .4M204.2 265.2v22.8h-92.7M111.1 280.7h48.8M152.9 280.7v7.3M165.8 280.2h.1M165.8 280.2v.3M165.8 280.5h.1"/>
<path d="M165.8 280.5l.6 2.2M166.4 282.7h.1M166.4 282.7l.1 .3M166.5 283h.1M166.6 280.1h.1M166.6 280.1l-.8 .1M166.6 280.1v.3M166.6 280.4h.1M166.6 280.4l-.8 .1M166.6 280.4l.3 2.1M166.7 283.4l.3-.3 .4 1.2-.3 .2zM166.9 282.5h.1"/>
<path d="M166.9 282.5l-.5 .2M166.9 282.5v.3M166.9 282.8h.1M166.9 282.8l-.4 .2M166.9 282.8l.1 .2-.4 .3-.1-.3M167.1 284.5h.1"/>
<circle cx="44" cy="38.7" r=".18"/>
<circle cx="50.6" cy="26.2" r=".25"/>
<circle cx="127.4" cy="35.9" r="3.2"/>
<circle cx="133.7" cy="35.9" r="3.2"/>
<circle cx="140.1" cy="35.9" r="3.1"/>
<circle cx="146.4" cy="35.9" r="3.2"/>
<circle cx="44" cy="54.2" r=".17"/>
<circle cx="109" cy="42.5" r=".19"/>
<circle cx="110.4" cy="42.5" r=".19"/>
<circle cx="110.4" cy="59.3" r=".17"/>
<circle cx="160.4" cy="59.3" r=".19"/>
<circle cx="160.4" cy="42.5" r=".19"/>
<circle cx="161.7" cy="42.5" r=".17"/>
<circle cx="37.6" cy="81.7" r="3.2"/>
<circle cx="48.4" cy="81.7" r="3.2"/>
<circle cx="120.1" cy="81.7" r="3.2"/>
<circle cx="136.6" cy="81.7" r="3.2"/>
<circle cx="142.9" cy="81.7" r="3.1"/>
<circle cx="149.2" cy="81.7" r="3.2"/>
</g>
<g fill="#000">
<path d="M110.2 23h.3v.3h-.3z" fill-rule="evenodd"/>
<path d="M111 275.6h.3v.3h-.3z" fill-rule="evenodd"/>
<path d="M171.2 274.9h.3v.3h-.3z" fill-rule="evenodd"/>
<path d="M173.1 275.7h.3v.3h-.3z" fill-rule="evenodd"/>
</g>
<path d="M44 69v-51.3M110.4 69v-51.3M160.3 69v-51.4" fill="none" stroke="#000" stroke-width=".21" stroke-dasharray="3.2 1.6 .8 1.6" stroke-linecap="butt"/>
<path d="M13.1 25.1h61.7M87.9 25.1h95.8M15.9 74.1h56.2M15.9 66.8v7.3M72.1 66.8v7.3M90.6 66.8v7.3M90.6 74.1h90.4M181 66.8v7.3" fill="none" stroke="#000" stroke-width=".21" stroke-dasharray="3.2 3.2" stroke-linecap="butt"/>
<g font-size="2.9">
<text x="33.1" y="93.1">SIDE VIEW</text>
<text x="114.3" y="93">FRONT ELEVATION</text>
</g>
<g font-size="2.5">
<text x="29.3" y="12.2">GROUND</text>
<text x="29.3" y="16">LEVEL</text>
<text x="61.2" y="12.2">150mm TOP SOIL</text>
<text x="61.2" y="16">WHERE REQD.</text>
<text x="130.8" y="20.7">3000</text>
<text x="126.9" y="37.2">6</text>
<text x="133.2" y="37.2">5</text>
<text x="139.5" y="37.2">4</text>
<text x="145.8" y="37.2">2</text>
<text x="31.8" y="50.8">&quot;C&quot;</text>
<text x="116.2" y="55.3">&quot;C&quot;</text>
<text x="166" y="58">&quot;C&quot;</text>
<text x="22.1" y="60.6">&quot;D&quot;</text>
<text x="50.4" y="60.6">&quot;D&quot;</text>
<text x="37" y="82.9">1</text>
<text x="47.9" y="82.9">1</text>
<text x="119" y="83">7</text>
<text x="136.1" y="83">1</text>
<text x="141.8" y="83">3</text>
<text x="148.7" y="83">5</text>
<text x="168.8" y="83.1">1000*</text>
<text x="18.2" y="85.8">1000*</text>
<text x="59.9" y="85.8">1000*</text>
<text x="93" y="85.8">1000*</text>
<text x="48.9" y="99">*</text>
<text x="52.8" y="99">MINIMUM DISTANCE BETWEEN FACE OF</text>
<text x="50.9" y="102.8">EXCAVATION &amp; STRUCTURE TO ALLOW</text>
<text x="51" y="106.6">ACCESS TO PLACE GRANULAR FILL &amp; COMPACT</text>
<text x="113.7" y="113.6">QTY</text>
<text x="127.8" y="113.6">WEIGHT</text>
<text x="18.3" y="115.7">ITEM - DESCRIPTION</text>
<text x="69.9" y="115.7">REFERENCE No.</text>
<text x="113.7" y="117.4">REQ’D</text>
<text x="127.8" y="117.4">EACH (Kg)</text>
<text x="162.1" y="115.7">REMARKS</text>
<text x="12.5" y="123.9">1</text>
<text x="18.3" y="123.9">&quot;H&quot; Pole Timber Baulk</text>
<text x="70" y="123.9">LSTC/STD/PAR/601</text>
<text x="117.9" y="123.9">2</text>
<text x="133.5" y="123.9">135</text>
<text x="17.4" y="132">Foundation Block</text>
<text x="70" y="132">LSTC/STD/PAR/602</text>
<text x="117.9" y="132">2</text>
<text x="133.5" y="132">40</text>
<text x="12.5" y="132.1">2</text>
<text x="12.5" y="140.2">3</text>
<text x="17.4" y="140.2">M20 Bolts x</text>
<text x="70" y="140.2">LSTC/STD/GNA/555</text>
<text x="117.9" y="140.2">2</text>
<text x="133.5" y="140.2">2.0</text>
<text x="12.5" y="148.4">4</text>
<text x="17.4" y="148.4">M20 Bolts x</text>
<text x="70" y="148.4">LSTC/STD/GNA/555</text>
<text x="117.9" y="148.4">2</text>
<text x="133.5" y="148.4">0.5</text>
<text x="12.5" y="156.5">5</text>
<text x="17.4" y="156.4">Square Flat Washer</text>
<text x="70" y="156.4">LSTC/STD/PAR/619</text>
<text x="117.9" y="156.4">4</text>
<text x="133.5" y="156.4">0.1</text>
<text x="17.4" y="164.5">Square Curved Washer</text>
<text x="70" y="164.5">LSTC/STD/PAR/620</text>
<text x="117.9" y="164.5">2</text>
<text x="133.5" y="164.5">0.1</text>
<text x="12.5" y="172.7">7</text>
<text x="17.4" y="172.6">Geotextile Membrane</text>
<text x="70" y="172.6">__</text>
<text x="117.9" y="172.6">1</text>
<text x="133.5" y="172.6">__</text>
<text x="13.5" y="180.8">Total Additional Calculated Weight = 356Kg</text>
<text x="10.8" y="188.7">GENERAL NOTES:</text>
<text x="10.8" y="196.2">1.</text>
<text x="16" y="196.2">ALL STEELWORK TO BE PROTOTYPE CHECK ERECTED PRIOR TO MASS PRODUCTION.</text>
<text x="10.8" y="203.7">2. ALL DIMENSIONS ARE IN MILLIMETRES.</text>
<text x="10.8" y="211.2">3. MATERIAL LIST INDICATES ADDITIONAL ITEMS REQUIRED WHEN &quot;VERY POOR&quot; SOIL</text>
<text x="12.8" y="215">CONDITIONS ARE ENCOUNTERED.</text>
<text x="12.9" y="218.7">THESE FOUNDATIONS CAN ONLY BE INSTALLED IN LEVEL GROUND.</text>
<text x="12.9" y="222.5">TO BE READ IN CONJUNCTION WITH:</text>
<text x="12.9" y="226.2">LSTC/STD/GNA/511:</text>
<text x="56.5" y="226.2">2 POLE TERMINAL</text>
<text x="12.9" y="233.7">LSTC/STD/GNA/555:</text>
<text x="12.9" y="230">LSTC/STD/GNA/513:</text>
<text x="53" y="233.7">BOLT LENGTH DETERMINATION</text>
<text x="54.7" y="230">MATERIAL LIST</text>
<text x="10.8" y="241.2">4.</text>
<text x="12.8" y="244.9">FOR FOUNDATION DESIGN CRITERIA.</text>
<text x="15.5" y="241.2">IMPORTANT:</text>
<text x="39.1" y="241.2">REFER TO LSTC/STD/GNA/779 SHEETS 1 TO 4</text>
<text x="12.9" y="252.4">SHT 1</text>
<text x="13" y="256.2">SHT 2 : FOUNDATION DETAILS / STRUCTURE TYPES.</text>
<text x="25.8" y="252.4">: SOIL CLASSIFICATIONS &amp; POLE EMBEDMENT DETAILS.</text>
<text x="12.9" y="263.7">SHT 4 : OUTLINE DESIGN FOR &quot;VERY POOR&quot; SOIL FOUNDATIONS.</text>
<text x="13.1" y="259.9">SHT 3 : FACTORS OF SAFETY.</text>
</g>
<g font-size="2.2">
<text x="21.5" y="272.3">PowerSystems</text>
<text x="65.7" y="273.8">ADDITIONAL MATERIAL</text>
<text x="66.8" y="277.3">TERMINAL STRUCTURE</text>
<text x="75.3" y="280.8">VERY POOR</text>
<text x="23.4" y="283.7">OHL-03-132</text>
<text x="71.2" y="284.3">SOIL CONDITIONS</text>
<text x="115.3" y="286.1">LSTC/STD/GNA/799</text>
<text x="155.5" y="286.1">4</text>
</g>
<g font-size="2.1">
<text x="149.9" y="122.2">Timber Baulk &quot;D&quot; in addition to</text>
<text x="149.9" y="125.6">LSTC/STD/GNA/511</text>
<text x="149.9" y="130.3">Foundation Block &quot;C&quot; in addition</text>
<text x="149.9" y="133.7">to LSTC/STD/GNA/511</text>
<text x="42.1" y="138.6">Length To Suit</text>
<text x="42.1" y="142">Pole Diameter</text>
<text x="149.9" y="138.6">M20 Bolts to attach additional</text>
<text x="149.9" y="142">Timber Baulk &quot;D&quot; to Foundation</text>
<text x="42.1" y="146.7">Length To Suit</text>
<text x="149.9" y="146.7">M20 Bolts to attach additional</text>
<text x="42.1" y="150.1">Pole Diameter</text>
<text x="149.9" y="154.7">Flat Washers in addition to</text>
<text x="149.9" y="150.1">Foundation Block</text>
<text x="149.9" y="158.1">LSTC/STD/GNA/511</text>
<text x="149.9" y="162.8">Curved Washers in addition to</text>
<text x="149.9" y="166.2">LSTC/STD/GNA/511</text>
<text x="149.9" y="170.9">Place in Bottom of Excavation</text>
<text x="149.9" y="174.3">Prior to Granular Backfill</text>
</g>
<g font-size="1.7">
<text x="122.7" y="268.5">1:60</text>
<text x="149.8" y="269.3">A4</text>
<text x="118.9" y="274.4">16/05/05</text>
<text x="149.5" y="274.5">GS</text>
<text x="122.6" y="279.3">R.F.</text>
<text x="149.5" y="279.2">PP</text>
</g>
<g font-size="1.3">
<text x="162.5" y="8.6">4</text>
<text x="168.8" y="8.6">22/11/07</text>
<text x="178.2" y="9.3">FOR ISSUE</text>
<text x="183.4" y="8.5">RF</text>
<text x="191.2" y="8.6">SP</text>
<text x="198.9" y="8.6">GS</text>
</g>
<text font-size="1.2" x="161" y="271.3">LS TRANSMISSION CONSULTANCY LIMITED</text>
<g font-size="1.1">
<text x="8.3" y="268">CLIENT</text>
<text x="59.9" y="268">TITLE</text>
<text x="111.6" y="267.7">SCALE</text>
<text x="136" y="267.6">ORIGINAL SIZE</text>
<text x="111.7" y="272.5">DATE</text>
<text x="136" y="272.5">CHECKED</text>
<text x="8.2" y="278.9">SPECIFICATION</text>
<text x="111.6" y="277.4">DRAWN</text>
<text x="135.9" y="277.4">APPROVED</text>
<text x="111.8" y="282.3">DRAWING NUMBER</text>
<text x="153.4" y="282.3">REV</text>
</g>
<g font-size="1">
<text x="160.8" y="11.7">REV</text>
<text x="161.3" y="7">DESCRIPTION</text>
<text x="166.1" y="11.7">DATE</text>
<text x="180" y="11.8">BY</text>
<text x="188.6" y="11.8">CHKD</text>
<text x="196.5" y="11.7">APPD</text>
<text x="187.1" y="273.3">Yorkshire House</text>
<text x="193.1" y="275.8">York Road</text>
<text x="186.1" y="278.3">Little Driffield</text>
<text x="188.1" y="280.8">East Yorkshire</text>
<text x="190.2" y="285.8">01377 253617</text>
<text x="194.1" y="283.3">YO25 5XA</text>
</g>
<text font-size=".8" x="112.3" y="270.4">(UNLESS OTHERWISE STATED)</text>
</svg>
